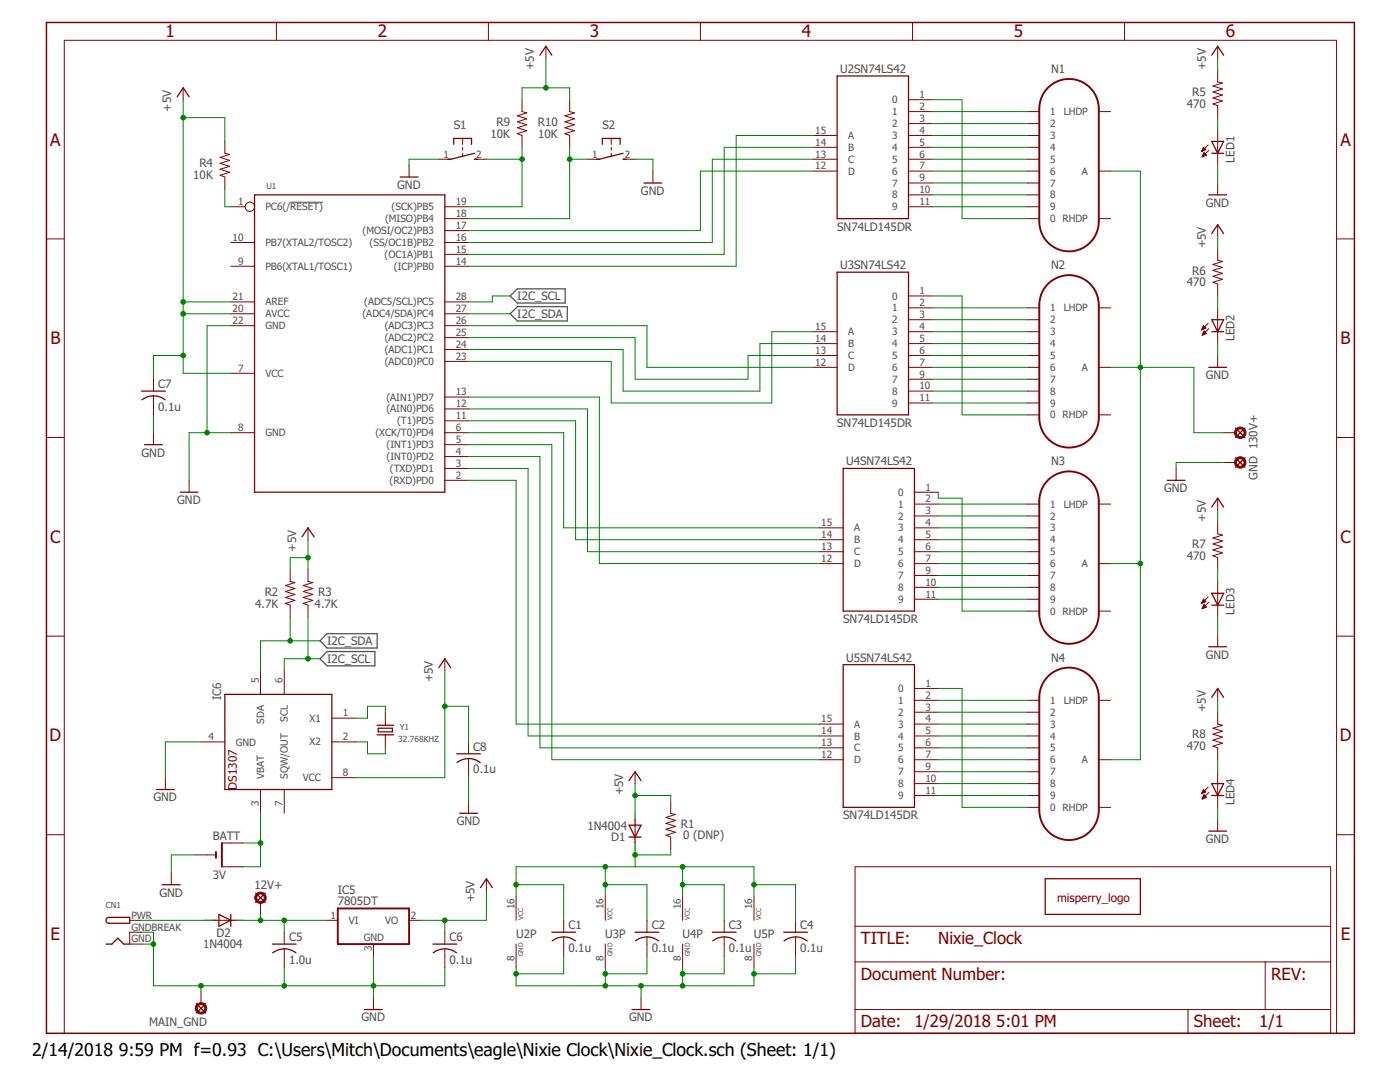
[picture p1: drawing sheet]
<svg xmlns="http://www.w3.org/2000/svg" width="279mm" height="216mm" viewBox="0 0 279 216" stroke-linecap="round" stroke-linejoin="round" font-family="sans-serif">
<path d="M57.9 40.3h6.6" fill="none" stroke="#505050" stroke-width=".2"/>
<path d="M101.8 59.1l1.5-1.5h9.5v2.9h-9.5zM101.8 62.6l1.5-1.4h9.9v2.9h-9.9zM63.9 127.9l1.4-1.5h10v2.9h-10zM65.3 130h9.5v2.9h-9.5l-1.4-1.5z" fill="none" stroke="#505050" stroke-width=".25"/>
<path d="M9.3 4.5h261v201.7h-261z" fill="none" stroke="#800000" stroke-width=".3"/>
<g fill="none" stroke="#800000" stroke-width=".2">
<path d="M36.6 17.5v2.4M55.2 4.5v3.5M97.5 4.5v3.5M104.2 19.9v2.4l.9 .2-1.8 .6 1.8 .6-1.8 .6 1.8 .6-1.8 .6 1.8 .6-1.8 .6 .9 .3v2.4M108.9 9.2v2.4M113.7 19.9v2.4l.9 .2-1.9 .6 1.9 .6-1.9 .6 1.9 .6-1.9 .6 1.9 .6-1.9 .6 1 .3v2.4M139.8 4.5v3.5M181.3 19.9h4.8M182.1 4.5v3.5M224.4 4.5v3.5M243 9.2v2.4M243 14v2.3l1 .3-1.9 .6 1.9 .6-1.9 .6 1.9 .6-1.9 .6 1.9 .6-1.9 .5 .9 .4v2.4"/>
<path d="M44.9 28.2v2.4l.9 .2-1.9 .6 1.9 .6-1.9 .6 1.9 .6-1.9 .6 1.9 .6-1.9 .6 1 .3v2.4M81.6 33v2.3M87.6 31.8h2.4M92.3 27.6v1.2M92.3 29.4v.6M92.3 30.6v.6M94.7 31.8h2.4M117.2 31.8h2.4M122 27.6v1.2M122 29.4v.6M122 30.6v.6M124.4 31.8h2.3"/>
<path d="M130.3 34.1v2.4M162.3 27h4.8M162.3 29.4h4.8M162.3 31.8h4.8M162.3 34.1h4.8M181.3 22.3h4.8M181.3 24.7h4.8M181.3 27h4.8M181.3 29.4h4.8M181.3 31.8h4.8M181.3 34.1h4.8M181.3 36.5h4.8"/>
<path d="M181.3 38.9h4.8M205 22.3h2.4M205 24.7h2.4M205 27h2.4M205 29.4h2.4M205 31.8h2.4M205 34.1h2.4M205 36.5h2.4M205 38.9h2.4M219.3 22.3h2.4M219.3 34.1h2.4M239.8 30.2h.1"/>
<path d="M239.9 30.1h.3M239.9 30h.6M239.9 31.3h.1M240 29.8h.6M240 31.2h.2M240 29.7h.5M240 31.1h.5M240.1 29.6h.3M240.1 30.9h.6M240.1 29.5h.2M240.1 30.8h.6M240.2 29.4h.1"/>
<path d="M240.2 29.4l-.4 .8M240.2 29.4l.4 .5-.8 .3M240.2 30.7h.3M240.2 30.6h.2M240.3 30.5h.1M240.3 30.5l.5 .4-.9 .4zM241.1 28.9l-1.3 1.3M241.2 30l-1.3 1.3M243 25.8v7.2M243 36.5v2.4M9.3 47.7h3.5M46.1 41.3h2.9"/>
<path d="M46.1 48.4h4.7M46.1 53.1h4.7M88.8 41.3h4.7M88.8 43.6h4.7M88.8 48.4h4.7M88.8 53.1h4.7M88.8 46h4.7M88.8 50.8h4.7M181.3 41.3h4.8M181.3 59.1h4.8M205 41.3h2.4M205 43.6h2.4"/>
<path d="M219.3 43.6h2.4M243 44.8v2.4M243 49.6v2.3l1 .3-1.9 .6 1.9 .6-1.9 .6 1.9 .5-1.9 .6 1.9 .6-1.9 .6 .9 .4v2.4M266.7 47.7h3.6M30.6 75.7v2.3M30.6 79v3.8M46.1 74.5h4.7M46.1 65h4.7M46.1 60.2h4.7M46.1 62.6h4.7M88.8 65h4.7M88.8 60.2h4.7"/>
<path d="M88.8 62.6h4.7M88.8 79.2h4.7M88.8 67.4h4.7M88.8 69.7h4.7M88.8 72.1h4.7M162.3 66.2h4.8M162.3 68.6h4.8M162.3 70.9h4.8M162.3 73.3h4.8M181.3 61.4h4.8M181.3 63.8h4.8M181.3 66.2h4.8"/>
<path d="M181.3 68.6h4.8M181.3 70.9h4.8M181.3 73.3h4.8M181.3 75.7h4.8M181.3 78h4.8M205 61.4h2.4M205 63.8h2.4M205 66.2h2.4M205 68.6h2.4M205 70.9h2.4M205 73.3h2.4M205 75.7h2.4"/>
<path d="M205 78h2.4M219.3 61.4h2.4M219.3 73.3h2.4M239.8 65.8h.1M239.9 65.7h.2M239.9 65.6h.5M240 65.5h.6M240 66.8h.2M240 65.4h.5M240 66.7h.4M240.1 65.2h.3M240.1 66.6h.6"/>
<path d="M240.1 65.1h.2M240.1 66.5h.6M240.2 65h.1M240.2 66.4h.4M240.2 66.2h.3M240.3 66.1h.1M240.3 66.1l.5 .4-.9 .4zM240.6 65.5l-.4-.5-.4 .8M240.6 65.5l-.8 .3M241.1 64.5l-1.3 1.3M241.2 65.6l-1.3 1.3M243 61.4v7.2"/>
<path d="M243 70.9v2.4M9.3 87.3h3.5M30.6 86.3v2.4M37.7 95.8v2.4M46.1 86.3h4.7M88.8 86.3h4.7M88.8 81.6h4.7M88.8 84h4.7M88.8 88.7h4.7M88.8 91.1h4.7M88.8 93.5h4.7M88.8 95.8h4.7"/>
<path d="M181.3 80.4h4.8M182.5 98.2h4.7M205 80.4h2.4M205 82.8h2.4M219.3 82.8h2.4M234.7 93.5v2.3M243 99.4v2.4M244.2 86.3h2.4M244.2 92.3h2.4M266.7 87.3h3.6M57.9 113.6v2.4l1 .2-1.9 .6 1.9 .6-1.9 .6 1.9 .6-1.9 .6 1.9 .6-1.9 .6 .9 .4v2.3M61.5 113.6v2.4l.9 .2-1.9 .6 1.9 .6-1.9 .6 1.9 .6-1.9 .6 1.9 .6-1.9 .6 1 .4v2.3"/>
<path d="M61.5 105.3v2.4M163.5 105.3h4.8M163.5 107.7h4.8M163.5 110.1h4.8M163.5 112.5h4.8M182.5 100.6h4.7M182.5 103h4.7M182.5 105.3h4.7M182.5 107.7h4.7M182.5 110.1h4.7M182.5 112.5h4.7M182.5 114.8h4.7"/>
<path d="M182.5 117.2h4.7M182.5 119.6h4.7M205 100.6h2.4M205 103h2.4M205 105.3h2.4M205 107.7h2.4M205 110.1h2.4M205 112.5h2.4M205 114.8h2.4M205 117.2h2.4M205 119.6h2.4M219.3 100.6h2.4"/>
<path d="M219.3 112.5h2.4M240 120h.6M240 119.9h.5M240.1 119.8h.3M240.1 119.7h.2M240.2 119.6l.4 .4-.8 .4zM241.1 119.1l-1.3 1.3M243 104.1v2.4l1 .3-1.9 .6 1.9 .5-1.9 .6 1.9 .6-1.9 .6 1.9 .6-1.9 .6 .9 .4v2.3M243 116v7.1M9.3 126.9h3.5M52 133.8v4.8M56.7 133.8v4.8"/>
<path d="M88.8 131.4v2.4M182.5 139.7h4.7M182.5 137.4h4.7M205 121.9h2.4M205 139.7h2.4M219.3 121.9h2.4M219.3 139.7h2.4M239.8 120.3h.2M239.9 120.2h.3M239.9 120.1h.6M239.9 121.4h.1M240 121.3h.2"/>
<path d="M240 121.2h.5M240.1 121.1h.6M240.1 121h.5M240.2 120.9h.3M240.2 120.8h.2M240.3 120.6l.5 .5-.9 .4zM240.3 120.7h.1M241.2 120.2l-1.3 1.3M243 126.7v2.4M243 137.4v2.3M266.7 126.9h3.6M33 155.2v2.3"/>
<path d="M40.1 148h4.8M52 157.5v4.8M56.7 157.5v4.8M66.2 148h4.8M66.2 155.2h4.8M66.2 143.3h4.8M76.9 142.1v2.6M76.9 146.6v2.6M93.5 148v2.4M93.5 151.4v3.8M93.5 159.9v2.4M126.7 154v2.4"/>
<path d="M133.9 159.9v2.4l.9 .2-1.9 .6 1.9 .6-1.9 .6 1.9 .6-1.9 .6 1.9 .6-1.9 .6 1 .3v2.4M163.5 144.5h4.8M163.5 146.9h4.8M163.5 149.2h4.8M163.5 151.6h4.8M182.5 142.1h4.7M182.5 144.5h4.7M182.5 146.9h4.7M182.5 149.2h4.7M182.5 151.6h4.7M182.5 154h4.7M182.5 156.4h4.7"/>
<path d="M182.5 158.7h4.7M205 142.1h2.4M205 144.5h2.4M205 146.9h2.4M205 149.2h2.4M205 151.6h2.4M205 154h2.4M205 156.4h2.4M205 158.7h2.4M219.3 151.6h2.4M239.8 158.3h.2M239.9 158.2h.4"/>
<path d="M239.9 158.1h.6M239.9 159.4h.2M240 157.9h.6M240 159.3h.3M240 157.8h.5M240.1 159.2h.5M240.1 157.7h.3M240.1 159h.6M240.1 157.6h.1M240.1 158.9h.5M240.2 157.5l.4 .5-.8 .4zM240.2 158.8h.3"/>
<path d="M240.2 158.7h.2M240.3 158.6l-.4 .8M240.3 158.6l.5 .5-.9 .3M240.3 158.6h.1M241.1 157.1l-1.3 1.3M241.2 158.1l-1.3 1.3M243 142.1v2.4l1 .2-1.9 .6 1.9 .6-1.9 .6 1.9 .6-1.9 .6 1.9 .6-1.9 .6 .9 .3v2.4M243 154v7.1M9.3 166.6h3.5M34.2 174.2v2.3M38.9 170.6h4.2M44.3 173h4.1"/>
<path d="M44.3 168.2h4.1M97.1 175.3v2.4M103 178.9v4.7M120.8 178.9v4.7M126.7 163.5v4.7M136.2 178.9v4.7M150.5 178.9v4.7M170.6 173h95v33.2h-95zM205 161.1h2.4M219.3 161.1h2.4M243 163.5v2.3M266.7 166.6h3.6"/>
<path d="M25.9 183.6h2.4M28.3 186h-2.4v2.4h2.4M40.1 197.9v2.4M42.5 183.6h4.7M52 180.1v2.4M56.7 186v2.4M56.7 189.3v3.8M65 183.6h2.4M74.5 188.4v2.4M74.5 199.1v2.3M81.6 183.6h2.4M88.8 186v2.4"/>
<path d="M88.8 189.3v3.8M103 188.4v4.7M112.5 183.6v2.4M112.5 187v3.8M120.8 188.4v4.7M127.9 199.1v2.3M129.1 183.6v2.4M129.1 187v3.8M136.2 188.4v4.7M144.5 183.6v2.4M144.5 187v3.8M150.5 188.4v4.7"/>
<path d="M158.8 183.6v2.4M158.8 187v3.8M170.6 191.9h95M170.6 184.8h95M252.5 191.9v9.5M12.8 206.2v-198.2h253.9v198.2M170.6 201.4h95M237.1 201.4v4.8"/>
<circle cx="49.9" cy="41.3" r=".93"/>
</g>
<path d="M209.3 17.4a5.9 5.9 0 0 1 6.4-1.2 5.9 5.9 0 0 1 3.6 5.5v22.5a5.9 5.9 0 0 1-6 6 5.9 5.9 0 0 1-5.9-6v-22.5a5.9 5.9 0 0 1 1.9-4.3zM209.3 56.5a5.9 5.9 0 0 1 6.4-1.1 5.9 5.9 0 0 1 3.6 5.4v22.6a5.9 5.9 0 0 1-6 5.9 5.9 5.9 0 0 1-5.9-5.9l.1-23.2a5.9 5.9 0 0 1 1.8-3.7zM209.3 95.7a5.9 5.9 0 0 1 6.4-1.2 5.9 5.9 0 0 1 3.6 5.5v22.5a5.9 5.9 0 0 1-6 6 5.9 5.9 0 0 1-5.9-6v-22.5a5.9 5.9 0 0 1 1.9-4.3zM209.3 134.8a5.9 5.9 0 0 1 6.4-1.1 5.9 5.9 0 0 1 3.6 5.4v22.6a5.9 5.9 0 0 1-6 5.9 5.9 5.9 0 0 1-5.9-5.9v-22.6a5.9 5.9 0 0 1 1.9-4.3zM43.1 170v1.2M44.3 168.2v4.8M67.4 181.3h14.2v7.1h-14.2z" fill="none" stroke="#800000" stroke-width=".38"/>
<g fill="none" stroke="#800000" stroke-width=".25">
<path d="M35.4 19.3l1.2-1.8 1.1 1.8M107.8 11l1.1-1.8 1.2 1.8M167.1 15.2h14.2v28.4h-14.2zM241.8 11l1.2-1.8 1.2 1.8M50.8 38.9h38v59.3h-38zM79.9 35.3h3.5M90.6 28.8v-1.2h3.5v1.2M94.7 30.6l-4.7 1.2h-.6M94.7 31.8h.6M120.2 28.8v-1.2h3.6v1.2M124.4 30.6l-4.8 1.2h-.6M124.4 31.8h.5"/>
<path d="M128.5 36.5h3.6M241.2 38.9h3.6M241.8 28.2h2.4l-1.2 2.4zM241.8 30.6h2.4M167.1 54.3h14.2v28.5h-14.2zM241.8 46.6l1.2-1.8 1.2 1.8M28.3 78h4.7M28.3 79.8a3.7 3.7 0 0 1 4.7 0M241.2 73.3h3.6M241.8 63.8h2.4l-1.2 2.4zM241.8 66.2h2.4M28.9 88.7h3.5"/>
<path d="M36 98.2h3.5M168.3 93.5h14.2v28.4h-14.2zM232.9 95.8h3.6M246.6 85.4l1.9 1.9M246.6 91.3l1.9 1.9M248.5 85.4l-1.9 1.9M248.5 91.3l-1.9 1.9M60.3 107.1l1.2-1.8 1.2 1.8M241.8 118.4h2.4l-1.2 2.4zM241.8 101.2l1.2-1.8 1.2 1.8M44.9 138.6h21.3v18.9h-21.3zM87.6 133.2l1.2-1.8 1.2 1.8"/>
<path d="M168.3 132.6h14.2v28.5h-14.2zM241.2 129.1h3.6M241.8 120.8h2.4M241.8 139.1l1.2-1.7 1.2 1.7M31.2 157.5h3.6M75.2 144.7h3.4M75.2 146.6h3.4M75.5 145.3h2.8v.7h-2.8zM91.1 150.4h4.8M91.2 152.1a3.8 3.8 0 0 1 4.6 0M125.5 155.8l1.2-1.8 1.2 1.8M241.8 156.4h2.4l-1.2 2.3z"/>
<path d="M241.8 158.7h2.4M32.4 176.5h3.6M51 178.2l1.9 1.9M52.9 178.2l-1.9 1.9M91.7 162.3h3.6M95.9 177.1l1.2-1.8 1.2 1.8M125.5 164.7h2.4l-1.2 2.3zM125.5 167h2.4M208.6 175.3h19v7.2h-19zM241.2 165.8h3.6M21.1 188.4h1.2l1.2-1.2 1.2 1.2h1.2M21.4 183.2l.3-.2h4.2v1.2h-4.4l-.4-.5z"/>
<path d="M43.7 182.5l2.4 1.1-2.4 1.2zM46.1 182.5v2.3M54.4 188.4h4.7M56.7 189.3l1.5 .3 .9 .5M56.7 189.3l-.9 .2-1.4 .6M86.4 188.4h4.7M88.8 189.3l1.4 .3 .9 .5M88.8 189.3l-1 .2-1.3 .6M110.1 186h4.8M110.2 187.7a3.7 3.7 0 0 1 4.6 0M126.7 186h4.8M126.8 187.7a3.7 3.7 0 0 1 4.6 0"/>
<path d="M142.2 186h4.7M142.2 187.7a3.7 3.7 0 0 1 4.7 0M156.4 186h4.7M156.5 187.7a3.7 3.7 0 0 1 4.6 0M39.2 200.3l1.9 1.8M41.1 200.3l-1.9 1.8M72.7 201.4h3.6M126.2 201.4h3.5"/>
</g>
<g fill="#800000" stroke="#800000" stroke-width=".2">
<path d="M246.8 85.5a1.14 1.14 0 0 1 1.7 .4 1.14 1.14 0 0 1-.7 1.6 1.14 1.14 0 0 1-1.4-1.2h.4a.75 .75 0 0 1 1-.7 .75 .75 0 0 1 .2 1.3 .75 .75 0 0 1-1.2-.3v-.3h-.4z" fill-rule="evenodd"/>
<path d="M246.8 91.4a1.14 1.14 0 0 1 1.7 .4 1.14 1.14 0 0 1-.7 1.6 1.14 1.14 0 0 1-1.4-1.1h.4a.75 .75 0 0 1 1-.8 .75 .75 0 0 1 .2 1.3 .75 .75 0 0 1-1.2-.3v-.2h-.4z" fill-rule="evenodd"/>
<path d="M39.4 200.3a1.14 1.14 0 0 1 1.7 .4 1.14 1.14 0 0 1-.7 1.6 1.14 1.14 0 0 1-1.4-1.1h.4a.76 .76 0 0 1 1.1-.6 .76 .76 0 0 1 .1 1.2 .76 .76 0 0 1-1.2-.4v-.2h-.4l.2-.6z" fill-rule="evenodd"/>
<path d="M51.2 178.3a1.14 1.14 0 0 1 1.8 .3 1.14 1.14 0 0 1-.7 1.6 1.14 1.14 0 0 1-1.5-1.1h.4a.75 .75 0 0 1 1-.7 .75 .75 0 0 1 .3 1.2 .75 .75 0 0 1-1.2-.3l-.1-.2h-.4z" fill-rule="evenodd"/>
</g>
<g fill="none" stroke="#008000" stroke-width=".2">
<path d="M36.6 19.9v54.6h9.5M104.2 19.9v-2.4h9.5v2.4M108.9 11.6v5.9M186.1 19.9h5.9v23.7h13M243 11.6v2.4M36.6 23.5h8.3v4.7M44.9 37.7v3.6h1.2M87.6 31.8h-6v1.2M97.1 31.8h7.1M104.2 29.4v11.9h-10.7M113.7 31.8h3.5M113.7 29.4v14.2h-20.2"/>
<path d="M126.7 31.8h3.6v2.3M162.3 29.4h-17.8v21.4h-51M162.3 31.8h-20.1v16.6h-48.7M162.3 27h-15.4v26.1h-53.4M162.3 34.1h-22.5v11.9h-46.3M186.1 31.8h18.9M186.1 22.3h18.9M186.1 24.7h18.9M186.1 27h18.9M186.1 29.4h18.9M186.1 34.1h18.9M186.1 36.5h18.9"/>
<path d="M186.1 38.9h18.9M221.7 34.1h5.9v117.5h-5.9M243 23.5v2.3M243 33v3.5M101.8 59.1h-3.5v1.1h-4.8M186.1 59.1h5.9v23.7h13M186.1 41.3h18.9M243 47.2v2.4M243 59.1v2.3M36.6 70.9h-6v4.8M36.6 62.6h9.5M36.6 60.2h9.5"/>
<path d="M46.1 65h-4.8v21.3M93.5 65h35.6v8.3h33.2M93.5 67.4h33.2v8.3h22.6v-4.8h13M93.5 62.6h8.3M93.5 79.2h26.1v33.3h43.9M162.3 66.2h-8.3v14.2h-32v-8.3h-28.5M162.3 68.6h-10.6v9.4h-27.3v-8.3h-30.9M186.1 70.9h18.9M186.1 61.4h18.9M186.1 63.8h18.9M186.1 66.2h18.9M186.1 68.6h18.9"/>
<path d="M186.1 73.3h18.9M186.1 75.7h18.9M186.1 78h18.9M221.7 73.3h16.6v13h5.9M243 68.6v2.3M30.6 82.8v3.5M46.1 86.3h-8.4v9.5M93.5 95.8h9.5v48.7h60.5M93.5 86.3h19v19h51M93.5 93.5h11.9v53.4h58.1M93.5 91.1h14.3v58.1h55.7M93.5 88.7h16.6v62.9h53.4"/>
<path d="M93.5 84h21.4v23.7h48.6M93.5 81.6h23.7v28.5h46.3M186.1 80.4h18.9M187.2 98.2v1.2h4.8v22.5h13M244.2 92.3h-9.5v1.2M61.5 107.7v5.9M61.5 111.3h-3.6v2.3M187.2 100.6h17.8M187.2 103h17.8M187.2 105.3h17.8M187.2 107.7h17.8M187.2 110.1h17.8"/>
<path d="M187.2 112.5h17.8M187.2 114.8h17.8M187.2 117.2h17.8M187.2 119.6h17.8M221.7 112.5h5.9M243 101.8v2.3M243 113.6v2.4M57.9 123.1v4.8M61.5 123.1v8.3M63.9 131.4h-7.2v2.4M63.9 127.9h-11.9v5.9M88.8 133.8v21.4h-17.8"/>
<path d="M187.2 139.7h17.8M187.2 137.4h4.8v23.7h13M243 123.1v3.6M243 139.7v2.4M40.1 148h-7.1v7.2M71 148h2.3v2.4h3.6v-1.2M76.9 142.1v-1.2h-3.6v2.4h-2.3M88.8 140.9h4.7v7.1M93.5 155.2v4.7M126.7 156.4v7.1M126.7 158.7h7.2v1.2M187.2 158.7h17.8"/>
<path d="M187.2 142.1h17.8M187.2 144.5h17.8M187.2 146.9h17.8M187.2 149.2h17.8M187.2 151.6h17.8M187.2 154h17.8M187.2 156.4h17.8M243 151.6v2.4M38.9 170.6h-4.7v3.6M48.4 168.2h3.6M52 162.3v10.7h-3.6M97.1 177.7v5.9h-13.1"/>
<path d="M103 178.9v-5.9h47.5v5.9M103 176.5h9.5v7.1M120.8 173v5.9M120.8 176.5h8.3v7.1M126.7 168.2v4.8M133.9 169.4v1.2h-7.2M136.2 173v5.9M136.2 176.5h8.3v7.1M150.5 176.5h8.3v7.1M243 161.1v2.4M28.3 186h2.3v10.7h58.2v-3.6M28.3 188.4h2.3"/>
<path d="M28.3 183.6h14.2M40.1 196.7v1.2M47.2 183.6h17.8M52 182.5v1.1M56.7 183.6v2.4M56.7 193.1v3.6M74.5 190.8v8.3M88.8 183.6v2.4M103 193.1v3.6h47.5v-3.6M112.5 190.8v3.5h-9.5M120.8 193.1v3.6M127.9 196.7v2.4"/>
<path d="M129.1 190.8v3.5h-8.3M136.2 193.1v3.6M144.5 190.8v3.5h-8.3M158.8 190.8v3.5h-8.3"/>
</g>
<g fill="#008000" stroke="#008000" stroke-width=".2">
<circle cx="103" cy="194.3" r=".47"/>
<circle cx="120.8" cy="194.3" r=".47"/>
<circle cx="120.8" cy="196.7" r=".47"/>
<circle cx="127.9" cy="196.7" r=".47"/>
<circle cx="136.2" cy="196.7" r=".47"/>
<circle cx="136.2" cy="194.3" r=".47"/>
<circle cx="150.5" cy="194.3" r=".47"/>
<circle cx="30.6" cy="188.4" r=".47"/>
<circle cx="56.7" cy="196.7" r=".47"/>
<circle cx="74.5" cy="196.7" r=".47"/>
<circle cx="40.1" cy="196.7" r=".47"/>
<circle cx="41.3" cy="86.3" r=".47"/>
<circle cx="103" cy="176.5" r=".47"/>
<circle cx="120.8" cy="173" r=".47"/>
<circle cx="120.8" cy="176.5" r=".47"/>
<circle cx="136.2" cy="176.5" r=".47"/>
<circle cx="136.2" cy="173" r=".47"/>
<circle cx="150.5" cy="176.5" r=".47"/>
<circle cx="126.7" cy="170.6" r=".47"/>
<circle cx="126.7" cy="158.7" r=".47"/>
<circle cx="88.8" cy="183.6" r=".47"/>
<circle cx="36.6" cy="70.9" r=".47"/>
<circle cx="36.6" cy="23.5" r=".47"/>
<circle cx="36.6" cy="62.6" r=".47"/>
<circle cx="36.6" cy="60.2" r=".47"/>
<circle cx="88.8" cy="140.9" r=".47"/>
<circle cx="61.5" cy="111.3" r=".47"/>
<circle cx="108.9" cy="17.5" r=".47"/>
<circle cx="56.7" cy="183.6" r=".47"/>
<circle cx="52" cy="183.6" r=".47"/>
<circle cx="52" cy="168.2" r=".47"/>
<circle cx="57.9" cy="127.9" r=".47"/>
<circle cx="61.5" cy="131.4" r=".47"/>
<circle cx="227.6" cy="112.5" r=".47"/>
<circle cx="227.6" cy="73.3" r=".47"/>
<circle cx="113.7" cy="31.8" r=".47"/>
<circle cx="104.2" cy="31.8" r=".47"/>
</g>
<g font-size="3.5">
<text x="6.4" y="210.7">2/14/2018</text>
<text x="23.7" y="210.7">9:59 PM f=0.93 C:\Users\Mitch\Documents\eagle\Nixie Clock\Nixie_Clock.sch (Sheet: 1/1)</text>
</g>
<g font-size="3.4" fill="#800000">
<text x="33.1" y="7.5">1</text>
<text x="75.4" y="7.5">2</text>
<text x="117.7" y="7.5">3</text>
<text x="160" y="7.5">4</text>
<text x="202.3" y="7.5">5</text>
<text x="244.7" y="7.5">6</text>
<text x="10" y="29.1">A</text>
<text x="267.5" y="29.1">A</text>
<text x="10.1" y="68.7">B</text>
<text x="267.5" y="68.7">B</text>
<text x="10" y="108.3">C</text>
<text x="267.5" y="108.3">C</text>
<text x="9.9" y="147.9">D</text>
<text x="267.4" y="147.9">D</text>
<text x="10.1" y="187.6">E</text>
<text x="267.6" y="187.6">E</text>
</g>
<g font-size="3.3" fill="#800000">
<text x="171.8" y="188.4">TITLE:</text>
<text x="187.2" y="188.4">Nixie_Clock</text>
<text x="171.8" y="195.5">Document Number:</text>
<text x="253.7" y="195.5">REV:</text>
<text x="171.8" y="205">Date:</text>
<text x="182.5" y="205">1/29/2018</text>
<text x="198.8" y="205">5:01 PM</text>
<text x="238.3" y="205">Sheet:</text>
<text x="251.3" y="205">1/1</text>
</g>
<g font-size="2.3" fill="#505050">
<text x="106.6" y="14" transform="rotate(-90 106.6 14)">+5V</text>
<text x="167.7" y="14.6">U2SN74LS42</text>
<text x="209.8" y="14.6">N1</text>
<text x="240.6" y="14" transform="rotate(-90 240.6 14)">+5V</text>
<text x="34.2" y="22.3" transform="rotate(-90 34.2 22.3)">+5V</text>
<text x="236.8" y="21.6">470</text>
<text x="237.9" y="19.2">R5</text>
<text x="90.5" y="25.8">S1</text>
<text x="97.9" y="27.5">10K</text>
<text x="99.1" y="25.1">R9</text>
<text x="107.3" y="25.1">R10</text>
<text x="107.4" y="27.5">10K</text>
<text x="120.2" y="25.8">S2</text>
<text x="38.6" y="35.8">10K</text>
<text x="39.8" y="33.4">R4</text>
<text x="246.3" y="32.5" transform="rotate(-90 246.3 32.5)">LED1</text>
<text x="79.3" y="37.7">GND</text>
<text x="127.9" y="38.9">GND</text>
<text x="240.6" y="41.3">GND</text>
<text x="167.1" y="46">SN74LD145DR</text>
<text x="167.7" y="53.7">U3SN74LS42</text>
<text x="209.8" y="53.7">N2</text>
<text x="240.6" y="49.6" transform="rotate(-90 240.6 49.6)">+5V</text>
<text x="103.2" y="59.9">I2C_SCL</text>
<text x="236.8" y="57.2">470</text>
<text x="237.9" y="54.8">R6</text>
<text x="103.2" y="63.4">I2C_SDA</text>
<text x="246.3" y="68.1" transform="rotate(-90 246.3 68.1)">LED2</text>
<text x="31.6" y="77.4">C7</text>
<text x="240.6" y="75.7">GND</text>
<text x="31.6" y="82">0.1u</text>
<text x="167.1" y="85.2">SN74LD145DR</text>
<text x="28.3" y="91.1">GND</text>
<text x="168.9" y="92.9">U4SN74LS42</text>
<text x="209.8" y="92.9">N3</text>
<text x="251" y="95.8" transform="rotate(-90 251 95.8)">GND 130V+</text>
<text x="35.4" y="100.6">GND</text>
<text x="232.3" y="98.2">GND</text>
<text x="240.6" y="104.1" transform="rotate(-90 240.6 104.1)">+5V</text>
<text x="59.1" y="110.1" transform="rotate(-90 59.1 110.1)">+5V</text>
<text x="236.8" y="111.7">470</text>
<text x="237.9" y="109.4">R7</text>
<text x="52.8" y="118.8">R2</text>
<text x="63.5" y="118.8">R3</text>
<text x="50.9" y="121.2">4.7K</text>
<text x="62.8" y="121.2">4.7K</text>
<text x="168.3" y="124.3">SN74LD145DR</text>
<text x="246.3" y="122.7" transform="rotate(-90 246.3 122.7)">LED3</text>
<text x="65.3" y="128.7">I2C_SDA</text>
<text x="240.6" y="131.4">GND</text>
<text x="65.3" y="132.3">I2C_SCL</text>
<text x="86.4" y="136.2" transform="rotate(-90 86.4 136.2)">+5V</text>
<text x="168.9" y="132">U5SN74LS42</text>
<text x="209.8" y="132">N4</text>
<text x="44.1" y="139.7" transform="rotate(-90 44.1 139.7)">IC6</text>
<text x="240.6" y="142.1" transform="rotate(-90 240.6 142.1)">+5V</text>
<text x="94.5" y="149.8">C8</text>
<text x="236.8" y="149.7">470</text>
<text x="237.9" y="147.3">R8</text>
<text x="94.5" y="154.3">0.1u</text>
<text x="30.6" y="159.9">GND</text>
<text x="124.4" y="158.7" transform="rotate(-90 124.4 158.7)">+5V</text>
<text x="246.3" y="160.6" transform="rotate(-90 246.3 160.6)">LED4</text>
<text x="42.5" y="167.6">BATT</text>
<text x="91.1" y="164.7">GND</text>
<text x="117.2" y="165.6">1N4004</text>
<text x="122" y="167.8">D1</text>
<text x="135.9" y="165.1">R1</text>
<text x="136.3" y="167.5">0 (DNP)</text>
<text x="168.3" y="163.5">SN74LD145DR</text>
<text x="240.6" y="168.2">GND</text>
<text x="31.8" y="178.9">GND</text>
<text x="42.5" y="175.3">3V</text>
<text x="50.8" y="177.4">12V+</text>
<text x="67.4" y="178.3">IC5</text>
<text x="67.4" y="180.7">7805DT</text>
<text x="94.7" y="180.1" transform="rotate(-90 94.7 180.1)">+5V</text>
<text x="113.4" y="185.4">C1</text>
<text x="130.1" y="185.4">C2</text>
<text x="145.5" y="185.4">C3</text>
<text x="159.7" y="185.4">C4</text>
<text x="40.5" y="189.1">1N4004</text>
<text x="43.2" y="186.9">D2</text>
<text x="57.7" y="187.8">C5</text>
<text x="89.7" y="187.8">C6</text>
<text x="103" y="187.2">U2P</text>
<text x="113.4" y="189.9">0.1u</text>
<text x="120.8" y="187.2">U3P</text>
<text x="130.1" y="189.9">0.1u</text>
<text x="136.2" y="187.2">U4P</text>
<text x="145.5" y="189.9">0.1u</text>
<text x="150.5" y="187.2">U5P</text>
<text x="159.7" y="189.9">0.1u</text>
<text x="57.7" y="192.3">1.0u</text>
<text x="89.7" y="192.3">0.1u</text>
<text x="72.2" y="203.8">GND</text>
<text x="125.5" y="203.8">GND</text>
<text x="29.8" y="204.6">MAIN_GND</text>
</g>
<g font-size="2.3" fill="#800000">
<text x="47.2" y="157.5" transform="rotate(-90 47.2 157.5)">DS1307</text>
<text x="211" y="180.1">misperry_logo</text>
</g>
<g font-size="2" fill="#505050">
<text x="178" y="20.6">0</text>
<text x="178" y="23">1</text>
<text x="183.5" y="19.6">1</text>
<text x="183.5" y="21.9">2</text>
<text x="209.6" y="23">1</text>
<text x="212.3" y="23">LHDP</text>
<text x="162.7" y="29.1">14</text>
<text x="162.7" y="26.7">15</text>
<text x="169.3" y="27.7">A</text>
<text x="178" y="25.4">2</text>
<text x="178" y="27.7">3</text>
<text x="183.5" y="24.3">3</text>
<text x="183.5" y="26.7">4</text>
<text x="183.5" y="29.1">5</text>
<text x="209.6" y="25.4">2</text>
<text x="209.6" y="27.7">3</text>
<text x="88.5" y="31.4">1</text>
<text x="95" y="31.4">2</text>
<text x="118.2" y="31.4">1</text>
<text x="124.7" y="31.4">2</text>
<text x="162.7" y="33.8">12</text>
<text x="162.7" y="31.4">13</text>
<text x="169.3" y="34.9">D</text>
<text x="169.3" y="32.5">C</text>
<text x="169.3" y="30.1">B</text>
<text x="178" y="30.1">4</text>
<text x="178" y="32.5">5</text>
<text x="178" y="34.8">6</text>
<text x="183.5" y="31.4">6</text>
<text x="183.5" y="33.8">7</text>
<text x="209.6" y="30.1">4</text>
<text x="209.6" y="32.5">5</text>
<text x="209.6" y="34.9">6</text>
<text x="215.9" y="34.8">A</text>
<text x="47.5" y="40.9">1</text>
<text x="53" y="42">PC6(/RESET)</text>
<text x="78.2" y="42">(SCK)PB5</text>
<text x="91" y="40.9">19</text>
<text x="178" y="37.2">7</text>
<text x="178" y="39.6">8</text>
<text x="178" y="42">9</text>
<text x="183.5" y="36.2">9</text>
<text x="183.5" y="38.6">10</text>
<text x="183.5" y="40.9">11</text>
<text x="209.6" y="37.2">7</text>
<text x="209.6" y="39.6">8</text>
<text x="209.6" y="42">9</text>
<text x="72.4" y="46.7">(MOSI/OC2)PB3</text>
<text x="76.8" y="44.3">(MISO)PB4</text>
<text x="91" y="43.3">18</text>
<text x="91" y="45.7">17</text>
<text x="209.6" y="44.3">0 RHDP</text>
<text x="46.4" y="48">10</text>
<text x="47.5" y="52.8">9</text>
<text x="53" y="49.1">PB7(XTAL2/TOSC2)</text>
<text x="53" y="53.8">PB6(XTAL1/TOSC1)</text>
<text x="73.8" y="49.1">(SS/OC1B)PB2</text>
<text x="76.7" y="51.5">(OC1A)PB1</text>
<text x="78.6" y="53.8">(ICP)PB0</text>
<text x="91" y="48">16</text>
<text x="91" y="50.4">15</text>
<text x="91" y="52.8">14</text>
<text x="46.4" y="59.9">21</text>
<text x="91" y="59.9">28</text>
<text x="178" y="59.8">0</text>
<text x="183.5" y="58.7">1</text>
<text x="46.4" y="64.7">22</text>
<text x="46.4" y="62.3">20</text>
<text x="53" y="65.7">GND</text>
<text x="53" y="61">AREF</text>
<text x="53" y="63.3">AVCC</text>
<text x="72.3" y="63.3">(ADC4/SDA)PC4</text>
<text x="72.7" y="61">(ADC5/SCL)PC5</text>
<text x="76.8" y="65.7">(ADC3)PC3</text>
<text x="91" y="62.3">27</text>
<text x="91" y="64.7">26</text>
<text x="162.7" y="65.8">15</text>
<text x="178" y="62.1">1</text>
<text x="178" y="64.5">2</text>
<text x="183.5" y="61.1">2</text>
<text x="183.5" y="63.5">3</text>
<text x="183.5" y="65.8">4</text>
<text x="209.6" y="62.1">1</text>
<text x="209.6" y="64.5">2</text>
<text x="212.3" y="62.1">LHDP</text>
<text x="76.8" y="68.1">(ADC2)PC2</text>
<text x="76.8" y="70.4">(ADC1)PC1</text>
<text x="91" y="67">25</text>
<text x="91" y="69.4">24</text>
<text x="91" y="71.8">23</text>
<text x="162.7" y="70.6">13</text>
<text x="162.7" y="68.2">14</text>
<text x="169.3" y="71.6">C</text>
<text x="169.3" y="69.3">B</text>
<text x="169.3" y="66.9">A</text>
<text x="178" y="66.9">3</text>
<text x="178" y="69.3">4</text>
<text x="178" y="71.6">5</text>
<text x="183.5" y="68.2">5</text>
<text x="183.5" y="70.6">6</text>
<text x="209.6" y="66.9">3</text>
<text x="209.6" y="69.3">4</text>
<text x="209.6" y="71.6">5</text>
<text x="47.5" y="74.2">7</text>
<text x="53" y="75.2">VCC</text>
<text x="76.8" y="72.8">(ADC0)PC0</text>
<text x="162.7" y="73">12</text>
<text x="169.3" y="74">D</text>
<text x="178" y="74">6</text>
<text x="178" y="76.4">7</text>
<text x="183.5" y="73">7</text>
<text x="183.5" y="75.3">9</text>
<text x="183.5" y="77.7">10</text>
<text x="209.6" y="74">6</text>
<text x="209.6" y="76.4">7</text>
<text x="215.9" y="74">A</text>
<text x="77.1" y="79.9">(AIN1)PD7</text>
<text x="77.1" y="82.3">(AIN0)PD6</text>
<text x="91" y="78.9">13</text>
<text x="91" y="81.3">12</text>
<text x="91" y="83.6">11</text>
<text x="178" y="78.7">8</text>
<text x="178" y="81.1">9</text>
<text x="183.5" y="80.1">11</text>
<text x="209.6" y="78.8">8</text>
<text x="209.6" y="81.1">9</text>
<text x="209.6" y="83.5">0 RHDP</text>
<text x="47.5" y="86">8</text>
<text x="53" y="87.1">GND</text>
<text x="74.9" y="87.1">(XCK/T0)PD4</text>
<text x="77.2" y="89.4">(INT1)PD3</text>
<text x="79.2" y="84.7">(T1)PD5</text>
<text x="91" y="86">6</text>
<text x="91" y="88.4">5</text>
<text x="77.2" y="91.8">(INT0)PD2</text>
<text x="77.8" y="94.2">(TXD)PD1</text>
<text x="91" y="90.8">4</text>
<text x="91" y="93.1">3</text>
<text x="91" y="95.5">2</text>
<text x="77.7" y="96.5">(RXD)PD0</text>
<text x="179.2" y="98.9">0</text>
<text x="179.2" y="101.3">1</text>
<text x="184.7" y="97.9">1</text>
<text x="184.7" y="100.3">2</text>
<text x="209.6" y="101.3">1</text>
<text x="212.3" y="101.3">LHDP</text>
<text x="163.9" y="107.4">14</text>
<text x="163.9" y="105">15</text>
<text x="170.4" y="106">A</text>
<text x="179.2" y="103.7">2</text>
<text x="179.2" y="106">3</text>
<text x="184.7" y="102.6">3</text>
<text x="184.7" y="105">4</text>
<text x="184.7" y="107.4">5</text>
<text x="209.6" y="103.7">2</text>
<text x="209.6" y="106">3</text>
<text x="163.9" y="112.1">12</text>
<text x="163.9" y="109.7">13</text>
<text x="170.4" y="113.2">D</text>
<text x="170.4" y="110.8">C</text>
<text x="170.4" y="108.4">B</text>
<text x="179.2" y="108.4">4</text>
<text x="179.2" y="110.8">5</text>
<text x="179.2" y="113.2">6</text>
<text x="184.7" y="109.7">6</text>
<text x="184.7" y="112.1">7</text>
<text x="209.6" y="108.4">4</text>
<text x="209.6" y="110.8">5</text>
<text x="209.6" y="113.2">6</text>
<text x="215.9" y="113.2">A</text>
<text x="179.2" y="115.5">7</text>
<text x="179.2" y="117.9">8</text>
<text x="184.7" y="114.5">9</text>
<text x="184.7" y="116.9">10</text>
<text x="184.7" y="119.2">11</text>
<text x="209.6" y="115.5">7</text>
<text x="209.6" y="117.9">8</text>
<text x="179.2" y="120.3">9</text>
<text x="209.6" y="120.3">9</text>
<text x="209.6" y="122.7">0 RHDP</text>
<text x="51.7" y="136.4" transform="rotate(-90 51.7 136.4)">5</text>
<text x="56.4" y="136.4" transform="rotate(-90 56.4 136.4)">6</text>
<text x="184.7" y="137">1</text>
<text x="68.4" y="143">1</text>
<text x="179.2" y="138.1">0</text>
<text x="179.2" y="140.4">1</text>
<text x="179.2" y="142.8">2</text>
<text x="184.7" y="139.4">2</text>
<text x="184.7" y="141.8">3</text>
<text x="209.6" y="140.5">1</text>
<text x="209.6" y="142.8">2</text>
<text x="212.3" y="140.4">LHDP</text>
<text x="41.6" y="147.7">4</text>
<text x="47" y="148.8">GND</text>
<text x="52.7" y="144.4" transform="rotate(-90 52.7 144.4)">SDA</text>
<text x="57.4" y="144.1" transform="rotate(-90 57.4 144.1)">SCL</text>
<text x="61.8" y="144">X1</text>
<text x="61.8" y="148.8">X2</text>
<text x="68.4" y="147.7">2</text>
<text x="163.9" y="148.9">13</text>
<text x="163.9" y="146.5">14</text>
<text x="163.9" y="144.2">15</text>
<text x="170.4" y="149.9">C</text>
<text x="170.4" y="147.6">B</text>
<text x="170.4" y="145.2">A</text>
<text x="179.2" y="145.2">3</text>
<text x="179.2" y="147.6">4</text>
<text x="179.2" y="149.9">5</text>
<text x="184.7" y="144.2">4</text>
<text x="184.7" y="146.5">5</text>
<text x="184.7" y="148.9">6</text>
<text x="209.6" y="145.2">3</text>
<text x="209.6" y="147.6">4</text>
<text x="209.6" y="149.9">5</text>
<text x="52.7" y="155.4" transform="rotate(-90 52.7 155.4)">VBAT</text>
<text x="57.4" y="155.4" transform="rotate(-90 57.4 155.4)">SQW/OUT</text>
<text x="60.4" y="155.9">VCC</text>
<text x="68.4" y="154.8">8</text>
<text x="163.9" y="151.3">12</text>
<text x="170.4" y="152.3">D</text>
<text x="179.2" y="152.3">6</text>
<text x="179.2" y="154.7">7</text>
<text x="184.7" y="151.3">7</text>
<text x="184.7" y="153.6">9</text>
<text x="209.6" y="152.3">6</text>
<text x="209.6" y="154.7">7</text>
<text x="215.9" y="152.3">A</text>
<text x="51.7" y="160.8" transform="rotate(-90 51.7 160.8)">3</text>
<text x="56.4" y="160.8" transform="rotate(-90 56.4 160.8)">7</text>
<text x="179.2" y="157.1">8</text>
<text x="179.2" y="159.4">9</text>
<text x="184.7" y="156">10</text>
<text x="184.7" y="158.4">11</text>
<text x="209.6" y="157.1">8</text>
<text x="209.6" y="159.4">9</text>
<text x="209.6" y="161.8">0 RHDP</text>
<text x="26.2" y="183.3">PWR</text>
<text x="26.2" y="185.7">GNDBREAK</text>
<text x="66" y="183.3">1</text>
<text x="69.6" y="184.4">VI</text>
<text x="76.8" y="184.3">VO</text>
<text x="82" y="183.3">2</text>
<text x="102.7" y="181.5" transform="rotate(-90 102.7 181.5)">16</text>
<text x="120.5" y="181.5" transform="rotate(-90 120.5 181.5)">16</text>
<text x="135.9" y="181.5" transform="rotate(-90 135.9 181.5)">16</text>
<text x="150.1" y="181.5" transform="rotate(-90 150.1 181.5)">16</text>
<text x="26.2" y="188.1">GND</text>
<text x="72.6" y="187.7">GND</text>
<text x="74.2" y="189.8" transform="rotate(-90 74.2 189.8)">3</text>
<text x="102.7" y="191.7" transform="rotate(-90 102.7 191.7)">8</text>
<text x="120.5" y="191.7" transform="rotate(-90 120.5 191.7)">8</text>
<text x="135.9" y="191.7" transform="rotate(-90 135.9 191.7)">8</text>
<text x="150.1" y="191.7" transform="rotate(-90 150.1 191.7)">8</text>
</g>
<g font-size="1.7" fill="#505050">
<text x="53.2" y="37.7">U1</text>
<text x="79.5" y="148">32.768KHZ</text>
<text x="79.8" y="145.7">Y1</text>
<text x="21.1" y="181.3">CN1</text>
</g>
<g font-size="1.3" fill="#505050">
<text x="104.4" y="183.6" transform="rotate(-90 104.4 183.6)">VCC</text>
<text x="122.2" y="183.6" transform="rotate(-90 122.2 183.6)">VCC</text>
<text x="137.7" y="183.6" transform="rotate(-90 137.7 183.6)">VCC</text>
<text x="151.9" y="183.6" transform="rotate(-90 151.9 183.6)">VCC</text>
<text x="104.4" y="190.8" transform="rotate(-90 104.4 190.8)">GND</text>
<text x="122.2" y="190.8" transform="rotate(-90 122.2 190.8)">GND</text>
<text x="137.7" y="190.8" transform="rotate(-90 137.7 190.8)">GND</text>
<text x="151.9" y="190.8" transform="rotate(-90 151.9 190.8)">GND</text>
</g>
<g font-size=".5" fill="#505050">
<text x="126.9" y="165" transform="rotate(-90 126.9 165)">SpiceOrder 1</text>
<text x="126.9" y="169.7" transform="rotate(-90 126.9 169.7)">SpiceOrder 2</text>
<text x="41" y="183.8">SpiceOrder</text>
<text x="43.7" y="183.8">1</text>
<text x="45.7" y="183.8">SpiceOrder 2</text>
</g>
</svg>
